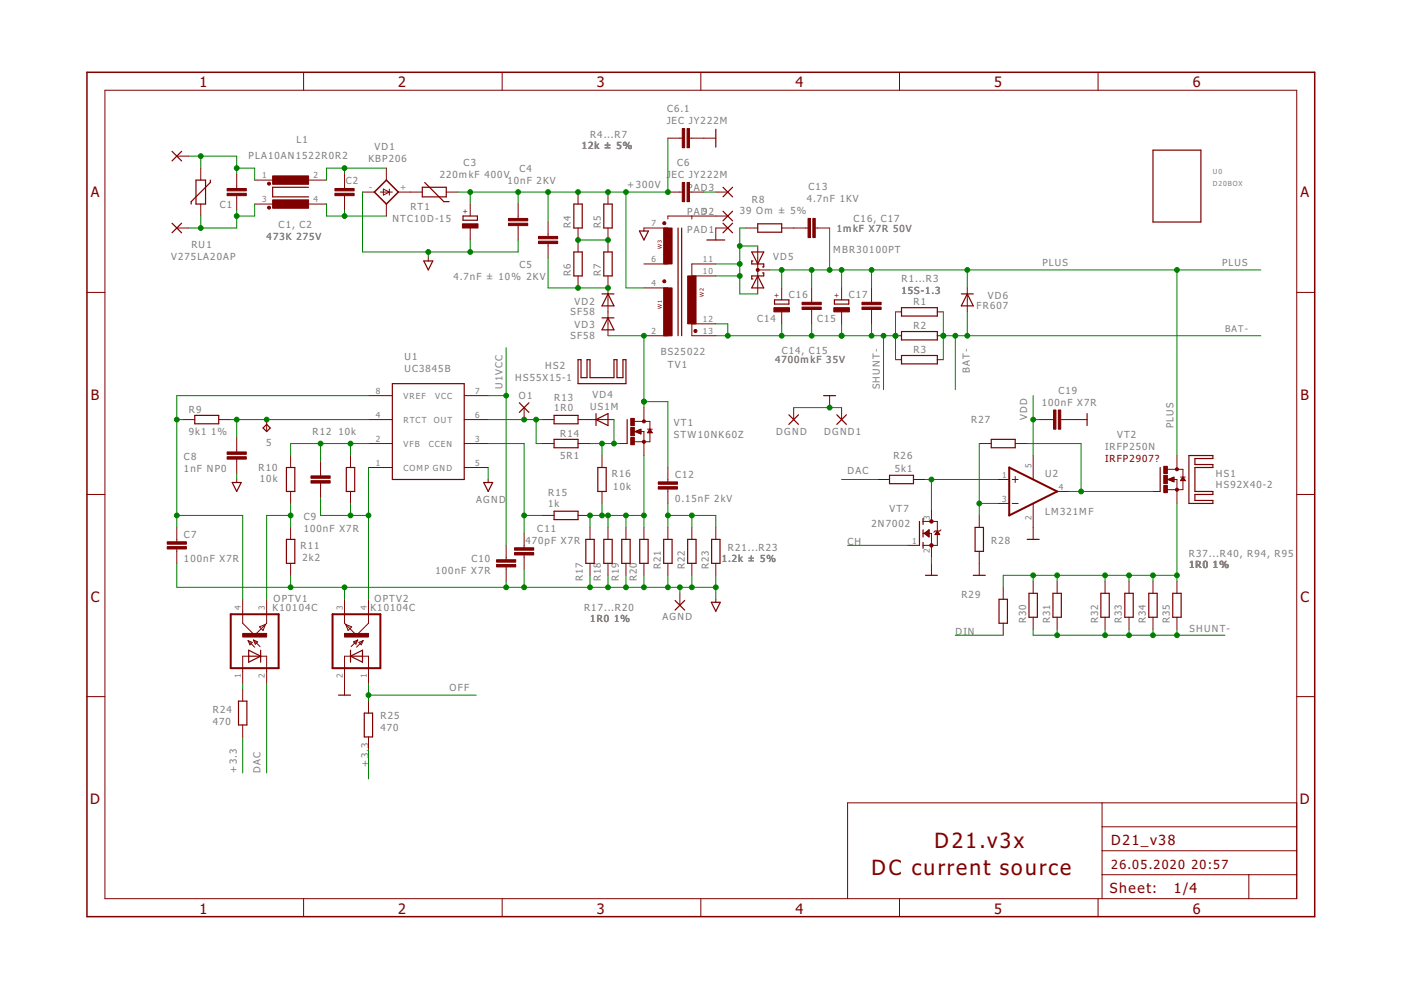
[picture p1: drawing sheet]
<svg xmlns="http://www.w3.org/2000/svg" width="297mm" height="210mm" viewBox="0 0 297 210" stroke-linecap="round" stroke-linejoin="round" font-family="sans-serif">
<g fill="none" stroke="#800000" stroke-width=".21">
<path d="M22.2 19.1h252.7v171.4h-252.7zM64.4 15.3v3.8M106.5 15.3v3.8M148.6 15.3v3.8M190.7 15.3v3.8M232.8 15.3v3.8M37.5 33.1h2.5M42.6 35.6v2.6M50.2 36.9v3.1M54 38.2h5.1M64.2 38.2h5M73 36.9v3.1"/>
<path d="M81.9 35.6v2.6M141.6 29.3h3.1M146.2 29.3h5.6M37.5 48.3h2.5M42.6 43.3v2.5M50.2 41.5v3M54 43.3h5.1M64.2 43.3h5M73 41.5v3M76.9 40.7h2.5M80.6 40.7h2.6M81.3 40.1l1.2 .6-1.2 .7z"/>
<path d="M81.9 43.3v2.5M82.5 40.1v1.3M84.5 40.7h5M90.8 54.7v.6M94.6 40.7h2.6M99.7 43.3v2.5M99.7 48.3v2.6M109.9 43.3v3M109.9 47.8v3.1M116.2 47.1v3M116.2 51.6v3.1M122.6 40.7v2.6"/>
<path d="M122.6 48.3v5.1M122.6 58.5v2.5M128.9 40.7v2.6M128.9 48.3v5.1M128.9 58.5v12.7M136.5 56h5.1M141.6 48.3h-5.1v.7M141.6 40.7h3.1M146.2 40.7h3M146.7 45.8v.6M151.8 56h-5.1v2.5h5.1M151.8 40.7h2.5"/>
<path d="M154.3 45.8h-12.7v.6M154.3 48.3h-2.5v2.6M158.1 48.3h2.6M160.7 52.2v10.1M160.7 57.2h2.5M165.7 48.3h5.6M172.8 48.3h3.1M18.4 62h3.8M136.5 61h5.1M136.5 71.2h5.1M151.8 68.7h-5.1v2.5h5.1M165.7 61v2.6"/>
<path d="M165.7 66.1v2.6M172.1 61v3.1M172.1 65.6v3.1M178.4 61v2.6M178.4 66.1v2.6M184.8 61v3.1M184.8 65.6v3.1M189.9 71.2h1.2M189.9 66.1h1.2M189.9 76.3h1.2M198.7 71.2h1.3M198.7 66.1h1.3"/>
<path d="M198.7 76.3h1.3M205.1 61v5.1M274.9 62h3.8M38.8 89h2.5M46.4 89h2.5M50.2 92.8v3M50.2 97.3v3.1M56.5 89v2.5M61.6 96.6v2.5M68 97.9v3M74.3 96.6v2.5M78.1 89h5.1"/>
<path d="M78.1 94h5.1M78.1 99.1h5.1M78.1 83.9h5.1M98.4 89h5.1M98.4 94h5.1M98.4 99.1h5.1M98.4 83.9h5.1M111.1 86.4v2.6M114.9 89h2.6M114.9 94h2.6M122.6 89h7.6M122.6 94h2.5"/>
<path d="M127.6 96.6v2.5M131.4 94h1.6M134.4 91.5h2.1v5.1M134.5 89.3h3.3v1.7M134.6 91.5l1.3-.5v1zM134.8 91.6h1.1M135 91.4h.9M135.1 91.7h.8M135.3 91.2h.6M135.4 91.8h.5M135.6 91.1h.3M135.7 91.9h.2"/>
<path d="M136.5 86.4v2.9M137.3 91h1M137.3 91.7h1M137.4 91.6h.8M137.5 91.5h.6M137.6 91.4h.4M137.6 91.2h.3M137.7 91.1h.2M137.8 91.6v2.1h-3.3M137.8 91l.5 .8h-1zM141.6 99.1v3.1M168.3 86.4v2.6"/>
<path d="M175.9 83.9v2.5M178.4 86.4v2.6M207.6 94h2.6M215.2 94h2.6M219.1 96.6v5.1M220.3 89h3.1M224.9 89h5.6M247.5 99.5h3.3v1.7M249.5 96.6v2.9M18.4 104.8h3.8M37.5 111.8v3.1M37.5 116.4v3"/>
<path d="M50.2 101.7v.6M61.6 104.2v2.5M61.6 111.8v2.6M61.6 119.4v2.6M68 102.4v3.1M74.3 104.2v2.5M103.5 101.7v.6M107.3 115.6v3.1M111.1 113.1v3M111.1 117.7v3M114.9 109.3h2.6M122.6 109.3h2.5"/>
<path d="M125.1 111.8v2.6M125.1 119.4v2.6M127.6 104.2v2.5M128.9 111.8v2.6M128.9 119.4v2.6M132.7 111.8v2.6M132.7 119.4v2.6M136.5 111.8v2.6M136.5 119.4v2.6M141.6 103.7v3M141.6 111.8v2.6M141.6 119.4v2.6"/>
<path d="M146.7 111.8v2.6M146.7 119.4v2.6M151.8 111.8v2.6M151.8 119.4v2.6M186.1 101.7h2.5M192.4 115.6h2.5M193.7 101.7h2.5M195.7 113.1h1.8v5.1M195.7 110.6h3v5h-3M196 113.1l1-.8v1.6zM196 113.1h1M196.1 113.2h.9"/>
<path d="M196.2 112.9h.8M196.2 113.3h.8M196.3 112.8h.7M196.4 113.4h.6M196.5 112.7h.5M196.6 113.5h.4M196.6 112.6h.4M196.7 113.7h.3M196.8 112.5h.2M196.9 113.8h.1M197 112.3h.1M197.5 108v2.6"/>
<path d="M197.5 119.4v2.6M198.4 113.2h.7M198.4 113.1h.7M198.5 112.9h.5M198.6 112.8h.3M198.7 112.7h.1M198.7 112.6l.5 .7h-1zM199.5 112.3l-.3 .3h-1l-.2 .2M207.6 109.3v2.5M207.6 116.9v5.1M211.4 101.7h2.6M211.4 106.7h2.6"/>
<path d="M214.6 101.7h1.3M214.6 106.7h1.3M215.2 101v1.3M219.1 106.7v7.7M224.1 104.2h2.6M244.5 104.2h1.5M247.4 101.7h2.1v5M247.6 101.7l1.3-.5v1zM247.8 101.7h1.1M247.8 101.6h1.1M248.1 101.8h.8M248.1 101.5h.8"/>
<path d="M248.4 102h.5M248.4 101.4h.5M248.7 102.1h.2M248.7 101.2h.2M250.3 101.2h1M250.4 101.8h.9M250.4 101.7h.8M250.5 101.6h.6M250.6 101.5h.4M250.7 101.4h.2M250.8 101.2h.1M250.8 101.8v2h-3.3"/>
<path d="M250.8 101.2l.5 .7h-1zM274.9 104.8h3.8M51.5 127.1v5l2.5 2.6 2.5-2.6v-5M52.6 135.8l.9 .4-.5 .5zM52.6 135.8l1.4 1.4M52.7 139.1h-1.2v5.7M53.7 135.7l1.4 1.4M53.7 135.7l.9 .4-.5 .5zM55 132.9l1.3-.5-.5 1.3zM55.3 139.1h1.2v5.7M73 127.1v5l2.6 2.6 2.5-2.6v-5M73.3 132.4l1.3 .5-.8 .8z"/>
<path d="M74.3 139.1h-1.3v8.3M75 136.1l.8-.4-.3 .9zM75.8 135.7l-1.4 1.4M76.1 136.2l.9-.4-.4 .9zM76.9 139.1h1.2v5.7M77 135.8l-1.4 1.4M107.3 120.2v3.1M144.1 125.8v2.5M151.8 127.1v.6M212.7 124.5v2.6M212.7 132.1v2.6M219.1 123.3v2.5"/>
<path d="M219.1 130.9v2.5M224.1 123.3v2.5M224.1 130.9v2.5M234.3 123.3v2.5M234.3 130.9v2.5M239.4 123.3v2.5M239.4 130.9v2.5M244.5 123.3v2.5M244.5 130.9v2.5M249.5 123.3v2.5M249.5 130.9v2.5M18.4 147.7h3.8"/>
<path d="M51.5 146.1v2.6M51.5 153.7v2.6M78.1 148.7v2.5M78.1 156.3v2.5M274.9 147.7h3.8M233.7 170.2v20.3M233.7 175.3h41.2M274.9 170.2h-95.2v20.3M64.4 190.5v3.9M106.5 190.5v3.9M148.6 190.5v3.9M190.7 190.5v3.9"/>
<path d="M232.8 190.5v3.9M233.7 185.5h41.2M233.7 180.4h41.2M264.8 185.5v5"/>
</g>
<path d="M18.4 15.3h260.3v179.1h-260.3zM79.4 40.7l2.5-2.5 2.6 2.5-2.6 2.6z" fill="none" stroke="#800000" stroke-width=".32"/>
<g fill="#800000" stroke="#800000" stroke-width=".21">
<path d="M114.2 51.1h4v.5h-4z"/>
<path d="M114.2 50.1h4v.5h-4z"/>
<path d="M98 47.5h3.3v.8h-3.3z"/>
<path d="M107.8 47.3h4.1v.5h-4.1z"/>
<path d="M107.8 46.3h4.1v.5h-4.1z"/>
<path d="M139.6 103.2h4v.5h-4z"/>
<path d="M139.6 102.2h4v.5h-4z"/>
<path d="M140.7 48.3h1.8v7.7h-1.8z"/>
<path d="M140.7 61h1.8v10.2h-1.8z"/>
<path d="M145.8 58.5h1.8v10.2h-1.8z"/>
<path d="M145.7 38.7h.5v4.1h-.5z"/>
<path d="M144.7 38.7h.5v4.1h-.5z"/>
<path d="M48.2 41h4v.5h-4z"/>
<path d="M48.2 40h4v.5h-4z"/>
<path d="M71 41h4.1v.5h-4.1z"/>
<path d="M71 40h4.1v.5h-4.1z"/>
<path d="M57.8 37.3h7.6v1.8h-7.6z"/>
<path d="M57.8 42.4h7.6v1.8h-7.6z"/>
<path d="M164.1 65.2h3.3v.9h-3.3z"/>
<path d="M176.8 65.2h3.3v.9h-3.3z"/>
<path d="M172.3 46.3h.5v4.1h-.5z"/>
<path d="M171.3 46.3h.5v4.1h-.5z"/>
<path d="M73 134.3h5.1v.8h-5.1z"/>
<path d="M51.5 134.3h5v.8h-5z"/>
<path d="M105.3 119.7h4v.5h-4z"/>
<path d="M105.3 118.7h4v.5h-4z"/>
<path d="M109.1 117.2h4.1v.5h-4.1z"/>
<path d="M109.1 116.1h4.1v.5h-4.1z"/>
<path d="M65.9 101.9h4.1v.5h-4.1z"/>
<path d="M65.9 100.9h4.1v.5h-4.1z"/>
<path d="M35.5 115.9h4v.5h-4z"/>
<path d="M35.5 114.9h4v.5h-4z"/>
<path d="M48.2 96.8h4v.5h-4z"/>
<path d="M48.2 95.8h4v.5h-4z"/>
<path d="M170.1 65.1h4v.5h-4z"/>
<path d="M170.1 64.1h4v.5h-4z"/>
<path d="M182.8 65.1h4v.5h-4z"/>
<path d="M182.8 64.1h4v.5h-4z"/>
<path d="M133.7 92.8h.8v1.5h-.8z"/>
<path d="M133.7 88.7h.8v1.5h-.8z"/>
<path d="M133.7 90.6h.8v1.8h-.8z"/>
<path d="M246.7 102.9h.8v1.6h-.8z"/>
<path d="M246.7 98.9h.8v1.5h-.8z"/>
<path d="M246.7 100.8h.8v1.8h-.8z"/>
<path d="M223.4 86.9h.5v4.1h-.5z"/>
<path d="M224.4 86.9h.5v4.1h-.5z"/>
<path d="M145.7 27.3h.5v4h-.5z"/>
<path d="M144.7 27.3h.5v4h-.5z"/>
</g>
<g fill="none" stroke="#800000" stroke-width=".25">
<path d="M36.5 32.1l2 2M38.5 32.1l-2 2M41.6 38.2h2v5.1h-2zM44.6 38.2v.5l-4.1 4.1v.5M65.4 39.7h-7.6v2h7.6M89.5 39.7h5.1v2h-5.1zM90 38.7l4.1 4.1h1.1M151.8 27.4v3.8M153.3 39.7l2 2M155.3 39.7l-2 2M244.5 31.8h10.1v15.3h-10.1zM36.5 47.3l2 2.1"/>
<path d="M38.5 47.3l-2 2.1M89.9 55.3h1.9l-1 1.9zM98.2 45.8h3v.9h-3zM121.7 43.3h1.7v5h-1.7zM121.7 53.4h1.7v5.1h-1.7zM128 43.3h1.8v5h-1.8zM128 53.4h1.8v5.1h-1.8zM135.6 49h1.9l-1 1.9zM143.8 48.3v22.9M144.5 48.3v22.9M149.9 50.9h3.8M153.3 47.3l2 2.1"/>
<path d="M153.3 44.8l2 2M155.3 47.3l-2 2.1M155.3 44.8l-2 2M159.4 53.4h2.5l-1.2 2.6zM159.6 55.3h-.2v.7h2.5v.6h-.2M160.7 47.5h5v1.7h-5zM160.7 58.5l1.2 2.5h-2.5zM161.7 57.9h.2v.6h-2.5v.6h.2M122.6 76.3h.6v3.8h1.3v-3.8h.6v3.8h5.1v-3.8h.6v3.8h1.3v-3.8h.6v5h-10.1zM127.6 62.3h2.6M127.6 67.4h2.6M128.9 62.3l1.3 2.6h-2.6z"/>
<path d="M128.9 67.4l1.3 2.5h-2.6zM164.2 63.6h3.1v.9h-3.1zM176.9 63.6h3.1v.9h-3.1zM191.1 65.2h7.6v1.8h-7.6zM191.1 70.3h7.6v1.8h-7.6zM191.1 75.4h7.6v1.8h-7.6zM203.8 62.3h2.6M205.1 62.3l1.3 2.6h-2.6zM41.3 88.1h5.1v1.8h-5.1zM56.5 90l.8 .7-.8 .8-.7-.8zM60.7 99.1h1.8v5.1h-1.8zM73.4 99.1h1.8v5.1h-1.8z"/>
<path d="M83.2 81.3h15.2v20.4h-15.2zM110.1 85.4l2 2M112.1 85.4l-2 2M117.5 88.1h5.1v1.8h-5.1zM117.5 93.2h5.1v1.7h-5.1zM126.4 89l2.5-1.3v2.5zM126.4 87.7v2.5M126.7 99.1h1.8v5.1h-1.8zM133 89v5M167.3 87.9l2 2.1M169.3 87.9l-2 2.1M174.6 83.9h2.6"/>
<path d="M177.4 87.9l2.1 2.1M179.5 87.9l-2.1 2.1M210.2 93.2h5v1.7h-5zM230.5 87.7v2.5M246 99.1v5.1M252.1 96.6h5.1v.6h-3.9v1.3h3.9v.6h-3.9v5.1h3.9v.6h-3.9v1.3h3.9v.6h-5.1zM49.2 102.3h1.9l-.9 1.9zM60.7 114.4h1.8v5h-1.8zM102.6 102.3h1.9l-1 1.9zM117.5 108.4h5.1v1.8h-5.1zM124.2 114.4h1.8v5h-1.8zM128 114.4h1.8v5h-1.8z"/>
<path d="M131.8 114.4h1.8v5h-1.8zM135.6 114.4h1.8v5h-1.8zM140.7 114.4h1.8v5h-1.8zM145.8 114.4h1.8v5h-1.8zM150.9 114.4h1.8v5h-1.8zM188.6 100.8h5.1v1.8h-5.1zM194.9 110.6v5M195.7 109.9v1.3M195.7 112.3v1.6M195.7 115v1.3M206.7 111.8h1.8v5.1h-1.8zM217.8 114.4h2.5"/>
<path d="M52.7 139.1h2.6M52.7 137.9l2.6 1.2-2.6 1.3zM55.3 137.9v2.5M74.3 139.1l2.6-1.2v2.5zM74.3 137.9v2.5M74.3 139.1h2.6M143.1 127.3l2.1 2M145.2 127.3l-2.1 2M150.8 127.7h1.9l-.9 1.9zM196.2 122h2.5M206.4 122h2.5M211.8 127.1h1.8v5h-1.8z"/>
<path d="M218.2 125.8h1.7v5.1h-1.7zM223.2 125.8h1.8v5.1h-1.8zM233.4 125.8h1.8v5.1h-1.8zM238.5 125.8h1.8v5.1h-1.8zM243.6 125.8h1.7v5.1h-1.7zM248.6 125.8h1.8v5.1h-1.8zM50.6 148.7h1.7v5h-1.7zM71.8 147.4h2.5M77.2 151.2h1.8v5.1h-1.8z"/>
</g>
<g fill="#800000" stroke="#800000" stroke-width=".21">
<path d="M147.2 69.9h.5v.5h-.5z" fill-rule="evenodd"/>
<circle cx="140.8" cy="47.3" r=".33"/>
<circle cx="140.8" cy="59.6" r=".33"/>
<circle cx="57" cy="44" r=".33"/>
<circle cx="57" cy="38.9" r=".33"/>
<circle cx="136.5" cy="89.4" r=".33"/>
<circle cx="136.5" cy="93.7" r=".33"/>
<circle cx="249.5" cy="99.5" r=".33"/>
<circle cx="249.5" cy="103.8" r=".33"/>
<circle cx="160.7" cy="57.2" r=".33"/>
<circle cx="197.5" cy="115.6" r=".36"/>
<circle cx="197.5" cy="110.6" r=".36"/>
</g>
<path d="M214 99.1l10.1 5.1-10.1 5.1zM48.9 130.2h10.2v11.5h-10.2zM70.5 130.2h10.1v11.5h-10.1z" fill="none" stroke="#800000" stroke-width=".42"/>
<g fill="none" stroke="#008000" stroke-width=".21">
<path d="M40 33.1h10.2v3.8M42.6 33.1v2.5M50.2 35.6h3.8v2.6M73 35.6v1.3M81.9 35.6h-12.7v2.6M141.6 29.3v11.4h-44.4M42.6 45.8v2.5M50.2 44.5v3.8h-10.2M54 43.3v2.5h-3.8M69.2 43.3v2.5h12.7M73 44.5v1.3M76.9 40.7v12.7h33v-2.5"/>
<path d="M90.8 53.4v1.3M99.7 40.7v2.6M99.7 50.9v2.5M109.9 40.7v2.6M116.2 40.7v6.4M116.2 54.7v6.3h12.7M122.6 50.9h6.3M132.7 40.7v20.3h3.8M149.2 40.7h2.6M151.8 56h5M151.8 58.5h5M156.8 52.2h3.9"/>
<path d="M158.1 48.3h-1.3v14h3.9M163.2 57.2h104.1M165.7 57.2v3.8M172.1 57.2v3.8M175.9 48.3v8.9M178.4 57.2v3.8M184.8 57.2v3.8M205.1 57.2v3.8M249.5 57.2v39.4M107.3 73.7v41.9M128.9 71.2h7.6v15.2M151.8 71.2h38.1"/>
<path d="M151.8 68.7h2.5v2.5M165.7 68.7v2.5M172.1 68.7v2.5M178.4 68.7v2.5M184.8 68.7v2.5M187.3 71.2v11.4M189.9 66.1v10.2M200 71.2h67.3M200 66.1v10.2M202.5 71.2v11.4M205.1 66.1v5.1M37.5 89h1.3"/>
<path d="M48.9 89h29.2M50.2 89v3.8M68 94v3.9M74.3 94v2.6M78.1 94h-16.5v2.6M78.1 83.9h-40.6v27.9M78.1 99.1v28M103.5 99.1v2.6M103.5 94h7.6v19.1M103.5 89h11.4M103.5 83.9h3.8M113.7 89v5h1.2"/>
<path d="M125.1 94h6.3M127.6 94v2.6M130.2 89v5M136.5 85.2h5.1v13.9M136.5 96.6v15.2M168.3 86.4h10.1M207.6 94v15.3M217.8 94h11.4v10.2M219.1 89h1.2M219.1 83.9v12.7M37.5 119.4v5.1h114.3M37.5 109.3h14v17.8"/>
<path d="M50.2 100.4v1.3M61.6 106.7v5.1M61.6 109.3h-5.1v17.8M68 105.5v3.8h10.1M74.3 106.7v2.6M111.1 109.3h3.8M127.6 106.7v2.6M128.9 109.3v2.5M132.7 109.3v2.5M136.5 109.3h-11.4v2.5M141.6 106.7v5.1M141.6 109.3h10.2v2.5"/>
<path d="M146.7 109.3v2.5M178.4 101.7h7.7M179.7 115.6h12.7M196.2 101.7h15.2M197.5 101.7v6.3M197.5 118.2v1.2M207.6 106.7h3.8M226.7 104.2h17.8M249.5 106.7v16.6M61.6 122v2.5M73 124.5v2.6M107.3 123.3v1.2"/>
<path d="M111.1 120.7v3.8M125.1 122v2.5M128.9 122v2.5M132.7 122v2.5M136.5 122v2.5M141.6 122v2.5M144.1 124.5v1.3M146.7 122v2.5M151.8 122v5.1M202.5 134.7h10.2M219.1 122v1.3M219.1 133.4v1.3h40.6"/>
<path d="M224.1 122v1.3M224.1 133.4v1.3M234.3 122v1.3M234.3 133.4v1.3M239.4 122v1.3M239.4 133.4v1.3M244.5 122v1.3M244.5 133.4v1.3M249.5 133.4v1.3M249.5 122h-36.8v2.5M51.5 144.8v1.3M51.5 156.3v7.6"/>
<path d="M56.5 144.8v19.1M78.1 144.8v3.9M78.1 158.8v6.3M78.1 147.4h22.9"/>
</g>
<g fill="#008000" stroke="#008000" stroke-width=".21">
<circle cx="116.2" cy="40.7" r=".51"/>
<circle cx="109.9" cy="40.7" r=".51"/>
<circle cx="132.7" cy="40.7" r=".51"/>
<circle cx="122.6" cy="40.7" r=".51"/>
<circle cx="128.9" cy="40.7" r=".51"/>
<circle cx="99.7" cy="40.7" r=".51"/>
<circle cx="141.6" cy="40.7" r=".51"/>
<circle cx="122.6" cy="61" r=".51"/>
<circle cx="128.9" cy="61" r=".51"/>
<circle cx="128.9" cy="50.9" r=".51"/>
<circle cx="122.6" cy="50.9" r=".51"/>
<circle cx="136.5" cy="85.2" r=".51"/>
<circle cx="136.5" cy="71.2" r=".51"/>
<circle cx="99.7" cy="53.4" r=".51"/>
<circle cx="90.8" cy="53.4" r=".51"/>
<circle cx="151.8" cy="124.5" r=".51"/>
<circle cx="146.7" cy="124.5" r=".51"/>
<circle cx="141.6" cy="124.5" r=".51"/>
<circle cx="128.9" cy="124.5" r=".51"/>
<circle cx="132.7" cy="124.5" r=".51"/>
<circle cx="136.5" cy="124.5" r=".51"/>
<circle cx="125.1" cy="124.5" r=".51"/>
<circle cx="107.3" cy="124.5" r=".51"/>
<circle cx="111.1" cy="124.5" r=".51"/>
<circle cx="73" cy="124.5" r=".51"/>
<circle cx="61.6" cy="124.5" r=".51"/>
<circle cx="144.1" cy="124.5" r=".51"/>
<circle cx="146.7" cy="109.3" r=".51"/>
<circle cx="141.6" cy="109.3" r=".51"/>
<circle cx="175.9" cy="86.4" r=".51"/>
<circle cx="156.8" cy="56" r=".51"/>
<circle cx="156.8" cy="58.5" r=".51"/>
<circle cx="156.8" cy="52.2" r=".51"/>
<circle cx="73" cy="35.6" r=".51"/>
<circle cx="50.2" cy="35.6" r=".51"/>
<circle cx="42.6" cy="33.1" r=".51"/>
<circle cx="128.9" cy="109.3" r=".51"/>
<circle cx="132.7" cy="109.3" r=".51"/>
<circle cx="136.5" cy="109.3" r=".51"/>
<circle cx="127.6" cy="109.3" r=".51"/>
<circle cx="125.1" cy="109.3" r=".51"/>
<circle cx="127.6" cy="94" r=".51"/>
<circle cx="130.2" cy="94" r=".51"/>
<circle cx="113.7" cy="89" r=".51"/>
<circle cx="111.1" cy="89" r=".51"/>
<circle cx="107.3" cy="83.9" r=".51"/>
<circle cx="111.1" cy="109.3" r=".51"/>
<circle cx="78.1" cy="109.3" r=".51"/>
<circle cx="74.3" cy="109.3" r=".51"/>
<circle cx="68" cy="94" r=".51"/>
<circle cx="74.3" cy="94" r=".51"/>
<circle cx="61.6" cy="109.3" r=".51"/>
<circle cx="37.5" cy="109.3" r=".51"/>
<circle cx="37.5" cy="89" r=".51"/>
<circle cx="50.2" cy="89" r=".51"/>
<circle cx="56.5" cy="89" r=".51"/>
<circle cx="78.1" cy="147.4" r=".51"/>
<circle cx="73" cy="45.8" r=".51"/>
<circle cx="197.5" cy="101.7" r=".51"/>
<circle cx="50.2" cy="45.8" r=".51"/>
<circle cx="42.6" cy="48.3" r=".51"/>
<circle cx="178.4" cy="57.2" r=".51"/>
<circle cx="175.9" cy="57.2" r=".51"/>
<circle cx="165.7" cy="57.2" r=".51"/>
<circle cx="172.1" cy="57.2" r=".51"/>
<circle cx="184.8" cy="57.2" r=".51"/>
<circle cx="205.1" cy="57.2" r=".51"/>
<circle cx="249.5" cy="57.2" r=".51"/>
<circle cx="229.2" cy="104.2" r=".51"/>
<circle cx="219.1" cy="89" r=".51"/>
<circle cx="207.6" cy="106.7" r=".51"/>
<circle cx="249.5" cy="122" r=".51"/>
<circle cx="244.5" cy="122" r=".51"/>
<circle cx="239.4" cy="122" r=".51"/>
<circle cx="234.3" cy="122" r=".51"/>
<circle cx="219.1" cy="122" r=".51"/>
<circle cx="224.1" cy="122" r=".51"/>
<circle cx="165.7" cy="71.2" r=".51"/>
<circle cx="178.4" cy="71.2" r=".51"/>
<circle cx="172.1" cy="71.2" r=".51"/>
<circle cx="184.8" cy="71.2" r=".51"/>
<circle cx="189.9" cy="71.2" r=".51"/>
<circle cx="154.3" cy="71.2" r=".51"/>
<circle cx="187.3" cy="71.2" r=".51"/>
<circle cx="239.4" cy="134.7" r=".51"/>
<circle cx="244.5" cy="134.7" r=".51"/>
<circle cx="234.3" cy="134.7" r=".51"/>
<circle cx="224.1" cy="134.7" r=".51"/>
<circle cx="249.5" cy="134.7" r=".51"/>
<circle cx="205.1" cy="71.2" r=".51"/>
<circle cx="200" cy="71.2" r=".51"/>
<circle cx="202.5" cy="71.2" r=".51"/>
</g>
<g font-size="5.4" fill="#800000">
<text x="198.2" y="179.7">D21.v3x</text>
<text x="184.8" y="185.5">DC current source</text>
</g>
<g font-size="3.7" fill="#800000">
<text x="42.3" y="18.5">1</text>
<text x="84.4" y="18.5">2</text>
<text x="126.5" y="18.5">3</text>
<text x="168.7" y="18.5">4</text>
<text x="210.8" y="18.5">5</text>
<text x="252.9" y="18.5">6</text>
<text x="19.2" y="41.9">A</text>
<text x="275.7" y="41.9">A</text>
<text x="19.3" y="84.7">B</text>
<text x="275.8" y="84.7">B</text>
<text x="19.2" y="127.6">C</text>
<text x="275.7" y="127.6">C</text>
<text x="19.1" y="170.4">D</text>
<text x="275.6" y="170.4">D</text>
<text x="42.3" y="193.7">1</text>
<text x="84.4" y="193.7">2</text>
<text x="126.5" y="193.7">3</text>
<text x="168.7" y="193.7">4</text>
<text x="210.8" y="193.7">5</text>
<text x="252.9" y="193.7">6</text>
</g>
<g font-size="3.6" fill="#800000">
<text x="235.6" y="179.1">D21_v38</text>
<text x="235.3" y="189.4">Sheet:</text>
<text x="248.9" y="189.3">1/4</text>
</g>
<g font-size="3.2" fill="#800000">
<text x="235.6" y="184.2">26.05.2020</text>
<text x="252.6" y="184.2">20:57</text>
</g>
<g font-size="2.5" fill="#808080">
<text x="141.5" y="23.8">C6.1</text>
<text x="125.1" y="29.3">R4...R7</text>
<text x="141.3" y="26.4">JEC JY222M</text>
<text x="52.7" y="33.6">PLA10AN1522R0R2</text>
<text x="62.9" y="30.3">L1</text>
<text x="78.1" y="34.4">KBP206</text>
<text x="79.4" y="31.8">VD1</text>
<text x="98.3" y="35.2">C3</text>
<text x="123.3" y="31.6">12k ± 5%</text>
<text x="143.6" y="35.3">C6</text>
<text x="73.3" y="39.1">C2</text>
<text x="93.2" y="37.7">220mkF 400V</text>
<text x="107.6" y="39.1">10nF 2KV</text>
<text x="110.1" y="36.5">C4</text>
<text x="133" y="40">+300V</text>
<text x="141.3" y="37.8">J</text>
<text x="142.4" y="37.8">EC JY222M</text>
<text x="145.7" y="40.5">P</text>
<text x="147.1" y="40.5">AD3</text>
<text x="171.4" y="40.3">C13</text>
<text x="46.6" y="44.1">C1</text>
<text x="83.2" y="47.1">NTC10D-15</text>
<text x="87" y="44.5">RT1</text>
<text x="145.7" y="45.6">PAD2</text>
<text x="156.8" y="45.3">39 Om ± 5%</text>
<text x="159.4" y="43">R8</text>
<text x="171.1" y="42.9">4.7nF 1KV</text>
<text x="181" y="47.1">C16, C17</text>
<text x="40.6" y="52.7">RU1</text>
<text x="56.5" y="50.9">473K 275V</text>
<text x="59.1" y="48.3">C1, C2</text>
<text x="121.1" y="48.3" transform="rotate(-90 121.1 48.3)">R4</text>
<text x="127.4" y="48.3" transform="rotate(-90 127.4 48.3)">R5</text>
<text x="145.7" y="49.4">PAD1</text>
<text x="176.7" y="53.6">MBR30100PT</text>
<text x="177.4" y="49.2">1mkF X7R 50V</text>
<text x="36.3" y="55.2">V275LA20AP</text>
<text x="96.1" y="59.4">4.7nF ± 10% 2KV</text>
<text x="110.1" y="56.8">C5</text>
<text x="121.1" y="58.5" transform="rotate(-90 121.1 58.5)">R6</text>
<text x="127.4" y="58.5" transform="rotate(-90 127.4 58.5)">R7</text>
<text x="164" y="55.2">VD5</text>
<text x="191.1" y="59.8">R1...R3</text>
<text x="221" y="56.5">PLUS</text>
<text x="259.1" y="56.5">PLUS</text>
<text x="121.8" y="64.6">VD2</text>
<text x="167.3" y="63.2">C16</text>
<text x="180" y="63.2">C17</text>
<text x="191.1" y="62.3">15S-1.3</text>
<text x="193.7" y="64.7">R1</text>
<text x="207.1" y="65.6">FR607</text>
<text x="209.5" y="63.3">VD6</text>
<text x="120.9" y="66.9">SF58</text>
<text x="120.9" y="71.9">SF58</text>
<text x="121.8" y="69.6">VD3</text>
<text x="160.5" y="68.2">C14</text>
<text x="173.2" y="68.2">C15</text>
<text x="193.7" y="69.8">R2</text>
<text x="85.7" y="76.3">U1</text>
<text x="140.1" y="75.3">BS25022</text>
<text x="164.3" y="77.1">4700mkF 35V</text>
<text x="165.7" y="75">C14, C15</text>
<text x="193.7" y="74.9">R3</text>
<text x="85.7" y="78.8">UC3845B</text>
<text x="106.6" y="82.5" transform="rotate(-90 106.6 82.5)">U1VCC</text>
<text x="109.2" y="80.7">HS55X15-1</text>
<text x="115.6" y="78.2">HS2</text>
<text x="141.6" y="78.1">TV1</text>
<text x="186.6" y="82.5" transform="rotate(-90 186.6 82.5)">SHUNT-</text>
<text x="205.6" y="79.1" transform="rotate(-90 205.6 79.1)">BAT-</text>
<text x="224.4" y="83.5">C19</text>
<text x="40" y="87.5">R9</text>
<text x="110" y="84.6">O1</text>
<text x="117.5" y="87.2">1R0</text>
<text x="117.5" y="84.9">R13</text>
<text x="125.1" y="86.9">US1M</text>
<text x="125.6" y="84.4">VD4</text>
<text x="205.9" y="89.7">R27</text>
<text x="217.8" y="89" transform="rotate(-90 217.8 89)">VDD</text>
<text x="220.9" y="86">100nF X7R</text>
<text x="40" y="92.3">9k1</text>
<text x="44.8" y="92.3">1%</text>
<text x="56.4" y="94.6">5</text>
<text x="66.2" y="92.2">R12</text>
<text x="71.8" y="92.3">10k</text>
<text x="118.7" y="92.5">R14</text>
<text x="142.9" y="92.8">STW10NK60Z</text>
<text x="142.9" y="90.2">VT1</text>
<text x="164.6" y="92.2">DGND</text>
<text x="174.7" y="92.2">DGND1</text>
<text x="234.3" y="95.3">IRFP250N</text>
<text x="236.8" y="92.8">VT2</text>
<text x="248.8" y="90.8" transform="rotate(-90 248.8 90.8)">PLUS</text>
<text x="39" y="100">1nF NP0</text>
<text x="39" y="97.5">C8</text>
<text x="54.8" y="99.9">R10</text>
<text x="118.7" y="97.3">5R1</text>
<text x="129.7" y="101.1">R16</text>
<text x="143.1" y="101.3">C12</text>
<text x="179.7" y="100.4">DAC</text>
<text x="189.4" y="97.3">R26</text>
<text x="189.7" y="100.1">5k1</text>
<text x="221.6" y="101">U2</text>
<text x="257.8" y="101">HS1</text>
<text x="55.1" y="102.2">10k</text>
<text x="101" y="106.7">AGND</text>
<text x="116.2" y="107.5">1k</text>
<text x="116.2" y="105.2">R15</text>
<text x="130" y="104">10k</text>
<text x="143.1" y="106.4">0.15nF 2kV</text>
<text x="257.8" y="103.6">HS92X40-2</text>
<text x="39" y="114">C7</text>
<text x="64.4" y="112.7">100nF X7R</text>
<text x="64.4" y="110.2">C9</text>
<text x="113.9" y="112.7">C11</text>
<text x="184.8" y="111.8">2N7002</text>
<text x="188.6" y="108.6">VT7</text>
<text x="221.6" y="109.3">LM321MF</text>
<text x="39" y="119.1">100nF X7R</text>
<text x="63.7" y="116.4">R11</text>
<text x="64.1" y="118.9">2k2</text>
<text x="100" y="119.1">C10</text>
<text x="111.4" y="115.3">470pF X7R</text>
<text x="153.1" y="119.2">1.2k ± 5%</text>
<text x="154.3" y="116.9">R21...R23</text>
<text x="179.7" y="115.6">CH</text>
<text x="210.2" y="115.4">R28</text>
<text x="252.1" y="118.2">R37...R40, R94, R95</text>
<text x="92.3" y="121.6">100nF X7R</text>
<text x="123.6" y="123.3" transform="rotate(-90 123.6 123.3)">R17</text>
<text x="127.4" y="123.3" transform="rotate(-90 127.4 123.3)">R18</text>
<text x="131.2" y="123.3" transform="rotate(-90 131.2 123.3)">R19</text>
<text x="135" y="123.3" transform="rotate(-90 135 123.3)">R20</text>
<text x="140.1" y="120.7" transform="rotate(-90 140.1 120.7)">R21</text>
<text x="145.2" y="120.7" transform="rotate(-90 145.2 120.7)">R22</text>
<text x="150.3" y="120.7" transform="rotate(-90 150.3 120.7)">R23</text>
<text x="252.1" y="120.5">1R0</text>
<text x="257.2" y="120.5">1%</text>
<text x="57.8" y="129.6">K10104C</text>
<text x="58" y="127.6">OPTV1</text>
<text x="78.5" y="129.6">K10104C</text>
<text x="79.4" y="127.6">OPTV2</text>
<text x="123.8" y="129.6">R17...R20</text>
<text x="125.2" y="131.9">1R0</text>
<text x="130.2" y="131.9">1%</text>
<text x="140.5" y="131.6">AGND</text>
<text x="203.8" y="126.8">R29</text>
<text x="202.6" y="134.7">DIN</text>
<text x="217.6" y="132.1" transform="rotate(-90 217.6 132.1)">R30</text>
<text x="222.6" y="132.1" transform="rotate(-90 222.6 132.1)">R31</text>
<text x="232.8" y="132.1" transform="rotate(-90 232.8 132.1)">R32</text>
<text x="237.9" y="132.1" transform="rotate(-90 237.9 132.1)">R33</text>
<text x="243" y="132.1" transform="rotate(-90 243 132.1)">R34</text>
<text x="248" y="132.1" transform="rotate(-90 248 132.1)">R35</text>
<text x="252.2" y="133.9">SHUNT-</text>
<text x="95.3" y="146.6">OFF</text>
<text x="45.1" y="153.7">470</text>
<text x="45.1" y="151.2">R24</text>
<text x="80.7" y="155">470</text>
<text x="80.7" y="152.5">R25</text>
<text x="50.2" y="163.9" transform="rotate(-90 50.2 163.9)">+3.3</text>
<text x="55.3" y="163.9" transform="rotate(-90 55.3 163.9)">DAC</text>
<text x="78.1" y="162.6" transform="rotate(-90 78.1 162.6)">+3.3</text>
</g>
<text font-size="2.5" fill="#800000" x="234.3" y="97.9">IRFP2907?</text>
<text font-size="2.3" fill="#808080" x="259.8" y="70.3">BAT-</text>
<g font-size="2.1" fill="#808080">
<text x="55.6" y="37.8">1</text>
<text x="66.5" y="37.8">2</text>
<text x="78.2" y="40.4">-</text>
<text x="84.8" y="40.4">+</text>
<text x="55.6" y="42.9">3</text>
<text x="66.5" y="42.9">4</text>
<text x="138.1" y="48">7</text>
<text x="149" y="45.4">9</text>
<text x="138.1" y="55.6">6</text>
<text x="149" y="58.1">10</text>
<text x="149" y="55.6">11</text>
<text x="138.1" y="60.7">4</text>
<text x="138.1" y="70.8">2</text>
<text x="149" y="70.8">13</text>
<text x="149" y="68.3">12</text>
<text x="79.7" y="83.5">8</text>
<text x="100.8" y="83.5">7</text>
<text x="79.7" y="88.6">4</text>
<text x="85.5" y="89.7">RTCT</text>
<text x="85.5" y="84.7">VREF</text>
<text x="91.9" y="89.7">OUT</text>
<text x="92.2" y="84.7">VCC</text>
<text x="100.8" y="88.6">6</text>
<text x="79.7" y="93.7">2</text>
<text x="85.5" y="94.8">VFB</text>
<text x="90.9" y="94.8">CCEN</text>
<text x="100.8" y="93.7">3</text>
<text x="79.7" y="98.8">1</text>
<text x="85.5" y="99.9">COMP GND</text>
<text x="100.8" y="98.8">5</text>
<text x="212.5" y="101.3">1</text>
<text x="218.7" y="99.3" transform="rotate(-90 218.7 99.3)">5</text>
<text x="212.5" y="106.4">3</text>
<text x="224.5" y="103.8">4</text>
<text x="197.1" y="110.2" transform="rotate(-90 197.1 110.2)">3</text>
<text x="218.7" y="110.2" transform="rotate(-90 218.7 110.2)">2</text>
<text x="193.4" y="115.3">1</text>
<text x="197.1" y="117.2" transform="rotate(-90 197.1 117.2)">2</text>
<text x="51.1" y="129.2" transform="rotate(-90 51.1 129.2)">4</text>
<text x="56.2" y="129.2" transform="rotate(-90 56.2 129.2)">3</text>
<text x="72.7" y="129.2" transform="rotate(-90 72.7 129.2)">3</text>
<text x="77.8" y="129.2" transform="rotate(-90 77.8 129.2)">4</text>
<text x="51.1" y="143.8" transform="rotate(-90 51.1 143.8)">1</text>
<text x="56.2" y="143.8" transform="rotate(-90 56.2 143.8)">2</text>
<text x="72.7" y="143.8" transform="rotate(-90 72.7 143.8)">2</text>
<text x="77.8" y="143.8" transform="rotate(-90 77.8 143.8)">1</text>
</g>
<g font-size="1.8" fill="#808080">
<text x="257.2" y="39.5">D20BOX</text>
<text x="257.2" y="36.9">U0</text>
</g>
<g font-size="1.8" fill="#800000">
<text x="99.1" y="45.4" transform="rotate(-90 99.1 45.4)">+</text>
<text x="165.1" y="63.2" transform="rotate(-90 165.1 63.2)">+</text>
<text x="177.8" y="63.2" transform="rotate(-90 177.8 63.2)">+</text>
</g>
<g font-size="1.4" fill="#800000">
<text x="140.3" y="52.8" transform="rotate(-90 140.3 52.8)">W3</text>
<text x="140.3" y="65.5" transform="rotate(-90 140.3 65.5)">W1</text>
<text x="149.2" y="62.9" transform="rotate(-90 149.2 62.9)">W2</text>
</g>
</svg>
